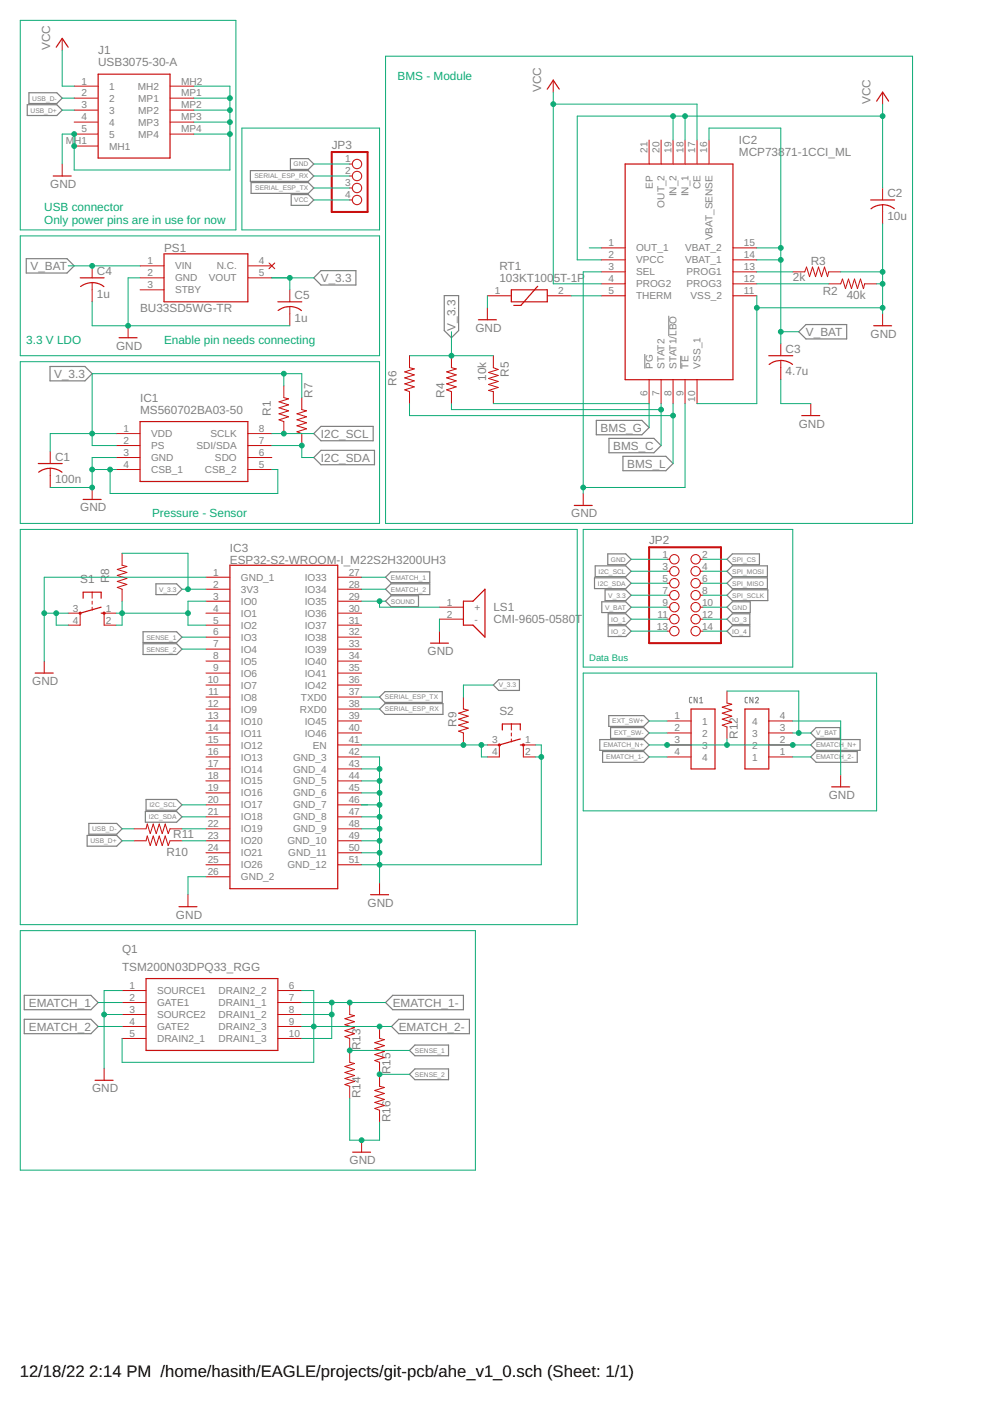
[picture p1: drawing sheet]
<svg xmlns="http://www.w3.org/2000/svg" width="210mm" height="297mm" viewBox="0 0 210 297" stroke-linecap="round" stroke-linejoin="round" font-family="sans-serif">
<path d="M136.7 75.1v3M141.8 67v4.2M144.3 75.4v2.7M146.7 147.8l-.4 .1-.1 .2v.8l.5 .1M147.8 147.8v1.2l-.6-1.2v1.2M148.4 149h.6M148.4 148.1l.3-.3v1.2M158.5 147.8l-.4 .1-.1 .2 .1 .8 .4 .1M159.6 147.8v1.2l-.6-1.2v1.2M160.2 148.1a.32 .32 0 0 1 .4-.2 .32 .32 0 0 1 .1 .5l-.5 .6h.6" fill="none" stroke="#808080" stroke-width=".21"/>
<g fill="none" stroke="#808080" stroke-width=".25">
<path d="M6.1 19.7h5.9l1.2 1.1-1.2 1.1h-5.9zM5.8 22.2h6.2l1.2 1.1-1.2 1.2h-6.2zM53.1 36.2h12.3l1.1 1.1-1.1 1.2h-12.3zM53.2 38.7h12.2l1.1 1.2-1.1 1.1h-12.2zM61.6 33.6h3.8l1.1 1.2-1.1 1.1h-3.8zM5.6 54.8h8.6l1.5 1.6-1.5 1.5h-8.6zM61.7 41.3h3.7l1.1 1.1-1.1 1.1h-3.7zM66.5 58.9l1.6-1.5h7.4v3h-7.4zM10.6 77.7h7.4l1.5 1.5-1.5 1.6h-7.4zM94.2 62.7h3v7.4l-1.5 1.5-1.5-1.5zM170.9 68.8h8.6v3.1h-8.6l-1.5-1.6zM66.5 97l1.6-1.5h11.3v3h-11.3z"/>
<path d="M66.5 91.9l1.6-1.5h11v3.1h-11zM126.4 89.1h9.7l1.5 1.6-1.5 1.5h-9.7zM129.1 92.9h9.5l1.6 1.6-1.6 1.5h-9.5zM132.1 96.8h9.1l1.5 1.5-1.5 1.5h-9.1zM126.2 120h6.5l1.1 1.1-1.1 1.2h-6.5zM128.9 117.4h3.8l1.1 1.2-1.1 1.1h-3.8zM154.1 118.6l1.2-1.2h5.7v2.3h-5.7zM30.3 133.9h7.1l1.2 1.2-1.2 1.1h-7.1zM30.3 136.5h7.1l1.2 1.1-1.2 1.2h-7.1zM33.1 123.8h4.3l1.2 1.1-1.2 1.2h-4.3zM81.7 124.9l1.2-1.1h8.2v2.3h-8.2zM81.7 127.5l1.2-1.2h5.8v2.3h-5.8z"/>
<path d="M81.7 122.4l1.2-1.2h8.2v2.3h-8.2zM126 122.5h6.7l1.1 1.2-1.1 1.1h-6.7zM127.6 127.6h5.1l1.1 1.1-1.1 1.2h-5.1zM128.3 125.1h4.4l1.1 1.1-1.1 1.1h-4.4zM128.9 130.1h3.8l1.1 1.2-1.1 1.1h-3.8zM128.9 132.7h3.8l1.1 1.1-1.1 1.2h-3.8zM154.1 128.7l1.2-1.1h3.8v2.3h-3.8zM154.1 126.2l1.2-1.1h7.5v2.2h-7.5zM154.1 121.1l1.2-1.1h7.4v2.3h-7.4zM154.1 123.7l1.2-1.2h7.4v2.3h-7.4zM154.1 131.3l1.2-1.2h3.7v2.3h-3.7zM154.1 133.8l1.2-1.1h3.7v2.3h-3.7z"/>
<path d="M80.5 147.8l1.1-1.2h12.2v2.3h-12.2zM80.5 150.3l1.1-1.1h12.3v2.3h-12.3zM104.6 145.2l1.1-1.1h4.4v2.3h-4.4zM127.2 156.8h9.3l1.1 1.1-1.1 1.2h-9.3zM127.8 159.3h8.7l1.1 1.2-1.1 1.1h-8.7zM129.1 151.7h7.4l1.1 1.2-1.1 1.1h-7.4zM129.5 154.3h7l1.1 1.1-1.1 1.1h-7zM171.9 155.4l1.1-1.1h5.1v2.2h-5.1zM171.9 157.9l1.1-1.1h9.4v2.3h-9.4zM18.5 177.1h6.2l1.2 1.2-1.2 1.1h-6.2zM18.8 174.6h5.9l1.2 1.1-1.2 1.2h-5.9zM30.8 172h6.6l1.2 1.2-1.2 1.1h-6.6z"/>
<path d="M31 169.5h6.4l1.2 1.1-1.2 1.2h-6.4zM171.9 160.5l1.1-1.2h8.8v2.3h-8.8zM5.1 211h14.2l1.5 1.6-1.5 1.5h-14.2zM5.1 216.1h14.2l1.5 1.5-1.5 1.6h-14.2zM81.7 212.6l1.6-1.6h15v3.1h-15zM83 217.6l1.5-1.5h15v3.1h-15zM86.8 227.8l1.2-1.2h7.1v2.3h-7.1zM88 221.6h7.1v2.2h-7.1l-1.2-1.1z"/>
</g>
<g fill="none" stroke="#c90d0c" stroke-width=".25">
<path d="M11.9 10l1.3-1.9 1.3 1.9M20.8 15.7h15.2v17.8h-15.2zM116 18.9l1.3-1.9 1.3 1.9M11.3 37.3h3.8M132.5 34.8h22.9v45.7h-22.9zM185.9 21.4l1.2-1.9 1.3 1.9M17 58.9h5.1M34.8 53.8h17.8v10.2h-17.8zM184.6 42.4h5.1M184.7 44.3a4 4 0 0 1 4.9 0M17.1 60.7a4 4 0 0 1 4.9 .1M25.3 71.6h3.8"/>
<path d="M58.9 64h5.1M59 65.8a4 4 0 0 1 4.9 0M101.4 67.8h3.8M108.4 61.4h7.6v2.6h-7.6zM114 60.7l-3.6 4h-1.5M163 75.4h5.1M163.1 77.3a4 4 0 0 1 4.9 0M185.2 69.1h3.8M8.1 98.3h5.1M29.7 89.4h22.9v12.7h-22.9zM170 88.1h3.8M8.2 100.1a4 4 0 0 1 4.9 0"/>
<path d="M17.6 105.9h3.8M48.7 119.8h22.9v68.6h-22.9zM121.8 107.2h3.8M17.6 126.8v-1.2h3.8v1.2M21.4 130h.7M21.4 128.7l-4.4 1.3M91.3 136.4h3.8M98.3 127.5h2l2.5-2.6v10.2l-2.5-2.6h-2zM7.5 142.7h3.8M106.5 154.8v-1.3h3.8v1.3M110.3 157.9h.7M110.3 156.7l-4.4 1.2"/>
<path d="M146.5 150.3h5.1v12.7h-5.1zM157.9 150.3h5.1v12.7h-5.1zM176.3 166.8h3.8M38 192.2h3.8M78.6 189.7h3.8M31 207.5h27.9v15.2h-27.9zM20.2 229h3.8M74.8 244.3h3.8"/>
</g>
<g fill="none" stroke="#c90d0c" stroke-width=".21">
<path d="M13.2 8.1v2.5M15.7 18.3h5.1M36 18.3h5.1M117.3 17v2.5M187.1 19.5v2.6M13.2 34.8v2.5M15.7 20.8h5.1M15.7 23.3h5.1M15.7 25.9h5.1M15.7 28.4h5.1M15.7 31h5.1M36 20.8h5.1"/>
<path d="M36 23.3h5.1M36 25.9h5.1M36 28.4h5.1M74.1 34.8h.6M74.1 37.3h.6M74.1 39.9h.6M137.6 29.7v5.1M140.2 29.7v5.1M142.7 29.7v5.1M145.2 29.7v5.1M147.8 29.7v5.1M150.3 29.7v5.1"/>
<path d="M187.1 39.9v2.5M19.5 56.4v2.5M19.5 59.9v4.1M29.7 56.4h5.1M29.7 58.9h5.1M52.6 56.4h5M52.6 58.9h5M57 55.8l1.3 1.2M58.3 55.8l-1.3 1.2M74.1 42.4h.6M127.5 52.6h5M127.5 55.1h5"/>
<path d="M127.5 57.6h5M155.4 52.6h5.1M155.4 55.1h5.1M155.4 57.6h5.1M168.1 57.6h2.5l.4-1 .6 2.1 .7-2.1 .6 2.1 .6-2.1 .7 2.1 .6-2.1 .7 2.1 .2-1.1h2.5M187.1 43.4v4.1M27.2 69.1v2.5M29.7 61.4h5.1M61.4 61.4v2.6M61.4 65v4.1M86.8 75.4v2.6l1 .2-2 .6 2 .7-2 .6 2 .7-2 .6 2 .6-2 .7 1 .3v2.6M95.7 75.4v2.6l1 .2-2 .6 2 .7-2 .6 2 .7-2 .6 2 .6-2 .7 1 .3v2.6"/>
<path d="M103.3 62.7h5.1M103.3 65.3v2.5M104.6 75.4v2.6l1 .3-2 .7 2 .6-2 .6 2 .7-2 .6 2 .6-2 .7 1 .2v2.6M116 62.7h5.1M127.5 60.2h5M127.5 62.7h5M155.4 60.2h5.1M155.4 62.7h5.1M165.5 72.9v2.5M165.5 76.4v4.1M175.7 60.2h2.5l.4-1 .7 2 .6-2 .6 2 .7-2 .6 2 .6-2 .7 2 .2-1h2.6M187.1 66.5v2.6"/>
<path d="M10.6 95.7v2.6M10.6 99.3v4.1M24.6 91.9h5.1M24.6 94.5h5.1M24.6 97h5.1M24.6 99.5h5.1M52.6 91.9h5M52.6 94.5h5M52.6 97h5M52.6 99.5h5M60.2 81.8v2.5l1 .3-2 .6 2 .6-2 .7 2 .6-2 .6 2 .7-2 .6 1 .4v2.5M64 84.3v2.5l1 .3-2 .6 2 .7-2 .6 2 .6-2 .7 2 .6-2 .6 1 .4v2.6"/>
<path d="M137.6 80.5v5.1M140.2 80.5v5.1M142.7 80.5v5.1M145.2 80.5v5.1M147.8 80.5v5.1M171.9 85.6v2.5M19.5 103.4v2.5M25.9 117.3v2.5l1 .3-2 .6 2 .7-2 .6 2 .6-2 .7 2 .6-2 .6 1 .4v2.6M123.7 104.6v2.6M141.4 118.6h.6M148.5 118.6h.6M14.5 130h2.5v2.5h-2.5"/>
<path d="M19.5 125.6v1.2M19.5 127.5v.6M19.5 128.7v.7M24.6 130h-2.5v2.5h2.5M43.7 122.4h5M43.7 124.9h5M43.7 127.5h5M43.7 130h5M43.7 132.5h5M43.7 135.1h5M43.7 137.6h5M71.6 122.4h5.1"/>
<path d="M71.6 124.9h5.1M71.6 127.5h5.1M71.6 130h5.1M71.6 132.5h5.1M71.6 135.1h5.1M71.6 137.6h5.1M93.2 128.7h5.1M93.2 131.3h5.1M93.2 133.8v2.6M141.4 121.1h.6M141.4 123.7h.6M141.4 126.2h.6"/>
<path d="M141.4 128.7h.6M141.4 131.3h.6M141.4 133.8h.6M148.5 121.1h.6M148.5 123.7h.6M148.5 126.2h.6M148.5 128.7h.6M148.5 131.3h.6M148.5 133.8h.6M9.4 140.2v2.5M43.7 140.2h5M43.7 142.7h5"/>
<path d="M43.7 145.2h5M43.7 147.8h5M43.7 150.3h5M43.7 152.9h5M43.7 155.4h5M43.7 157.9h5M71.6 140.2h5.1M71.6 142.7h5.1M71.6 145.2h5.1M71.6 147.8h5.1M71.6 150.3h5.1M71.6 152.9h5.1"/>
<path d="M71.6 155.4h5.1M71.6 157.9h5.1M98.3 147.8v2.5l1 .3-2.1 .6 2.1 .6-2.1 .7 2.1 .6-2.1 .7 2.1 .6-2.1 .6 1.1 .4v2.5M103.3 157.9h2.6v2.6h-2.6M108.4 153.5v1.3M108.4 155.4v.6M108.4 156.7v.6M113.5 157.9h-2.5v2.6h2.5M141.4 152.9h5.1M141.4 155.4h5.1M141.4 157.9h5.1M154.1 146.5v2.6l1.1 .2-2.1 .6 2.1 .7-2.1 .6 2.1 .6-2.1 .7 2.1 .6-2.1 .7 1 .3v2.6"/>
<path d="M163 152.9h5.1M163 155.4h5.1M163 157.9h5.1M28.4 175.7h2.6l.2-1 .7 2 .6-2 .6 2 .7-2 .6 2 .6-2 .7 2 .3-1h2.6M28.4 178.3h2.6l.2-1.1 .7 2.1 .6-2.1 .6 2.1 .7-2.1 .6 2.1 .6-2.1 .7 2.1 .3-1h2.6M43.7 160.5h5M43.7 163h5M43.7 165.6h5M43.7 168.1h5M43.7 170.6h5M43.7 173.2h5M43.7 175.7h5"/>
<path d="M43.7 178.3h5M71.6 160.5h5.1M71.6 163h5.1M71.6 165.6h5.1M71.6 168.1h5.1M71.6 170.6h5.1M71.6 173.2h5.1M71.6 175.7h5.1M71.6 178.3h5.1M141.4 160.5h5.1M163 160.5h5.1M178.2 164.3v2.5"/>
<path d="M39.9 189.7v2.5M43.7 180.8h5M43.7 183.3h5M43.7 185.9h5M71.6 180.8h5.1M71.6 183.3h5.1M80.5 187.2v2.5M25.9 210h5.1M25.9 212.6h5.1M25.9 215.1h5.1M25.9 217.6h5.1M58.9 210h5.1"/>
<path d="M58.9 212.6h5.1M58.9 215.1h5.1M58.9 217.6h5.1M74.1 212.6v2.5l1.1 .2-2.1 .7 2.1 .6-2.1 .7 2.1 .6-2.1 .6 2.1 .7-2.1 .6 1 .4v5l1.1 .3-2.1 .6 2.1 .7-2.1 .6 2.1 .6-2.1 .7 2.1 .6-2.1 .6 1 .4v2.6M80.5 217.6v2.6l1 .2-2 .7 2 .6-2 .6 2 .6-2 .7 2 .6-2 .7 1 .3v5.1l1 .3-2 .6 2 .6-2 .7 2 .6-2 .6 2 .7-2 .6 1 .4v2.5M22.1 226.5v2.5M25.9 220.2h5.1M58.9 220.2h5.1M76.7 241.7v2.6"/>
<circle cx="75.7" cy="34.8" r=".99"/>
<circle cx="75.7" cy="37.3" r=".99"/>
<circle cx="75.7" cy="39.9" r=".99"/>
<circle cx="75.7" cy="42.4" r=".99"/>
<circle cx="143" cy="118.6" r=".99"/>
<circle cx="147.5" cy="118.6" r=".99"/>
<circle cx="143" cy="126.2" r=".99"/>
<circle cx="143" cy="131.3" r=".99"/>
<circle cx="143" cy="123.7" r=".99"/>
<circle cx="143" cy="133.8" r=".99"/>
<circle cx="143" cy="121.1" r=".99"/>
<circle cx="143" cy="128.7" r=".99"/>
<circle cx="147.5" cy="123.7" r=".99"/>
<circle cx="147.5" cy="131.3" r=".99"/>
<circle cx="147.5" cy="133.8" r=".99"/>
<circle cx="147.5" cy="128.7" r=".99"/>
<circle cx="147.5" cy="126.2" r=".99"/>
<circle cx="147.5" cy="121.1" r=".99"/>
</g>
<g fill="none" stroke="#c90d0c" stroke-width=".42">
<path d="M70.3 32.2h7.6v12.7h-7.6zM137.6 116h15.3v20.4h-15.3z"/>
<circle cx="17" cy="130" r=".13"/>
<circle cx="22.1" cy="130" r=".13"/>
<circle cx="105.9" cy="157.9" r=".13"/>
<circle cx="111" cy="157.9" r=".13"/>
</g>
<g fill="none" stroke="#0dab76" stroke-width=".21">
<path d="M4.3 4.3h45.7v44.4h-45.7zM13.2 10.6v7.7h2.5M41.1 18.3h7.6v17.7h-33v-7.6h-2.5v6.4M81.7 11.9h111.8v99.1h-111.8zM117.3 19.5v40.7h10.2M13.2 23.3h2.5M13.2 20.8h2.5M41.1 28.4h7.6M41.1 25.9h7.6M41.1 23.3h7.6M41.1 20.8h7.6M51.3 27.2h29.2v21.5h-29.2z"/>
<path d="M66.5 34.8h7.6M66.5 39.9h7.6M66.5 37.3h7.6M117.3 22.1h30.5v7.6M142.7 24.6v5.1M145.2 24.6v5.1M150.3 29.7v-2.5h15.2v45.7M187.1 24.6h-64.7v30.5h5.1M187.1 22.1v17.8M4.3 50h76.2v25.4h-76.2zM14.5 56.4h15.2M29.7 58.9h-2.5v10.2"/>
<path d="M57.6 58.9h8.9M61.4 58.9v2.5M66.5 42.4h7.6M124.9 52.6h2.6M127.5 57.6h-3.8v47M160.5 55.1h5M160.5 57.6h7.6M160.5 52.6h5M178.2 57.6h8.9M187.1 47.5v19M4.3 76.7h76.2v34.3h-76.2zM19.5 64v5.1h41.9"/>
<path d="M60.2 79.2v2.6M86.8 75.4h17.8M95.7 70.3v5.1M103.3 62.7v2.6M121.1 62.7h6.4M160.5 60.2h15.2M160.5 62.7v22.9h-12.7M160.5 65.3h26.6M165.5 70.3h3.9M185.9 60.2h1.2M19.5 99.5h5.1M23.3 99.5v5.1h35.6v-5.1h-1.3"/>
<path d="M24.6 97h-5.1v6.4h-8.9M24.6 91.9h-14v3.8M57.6 94.5h6.4v2.5h2.5M57.6 91.9h8.9M64 84.3v-5.1h-44.5v15.3h5.1M86.8 85.6v2.5h55.9M95.7 85.6v1.2h44.5M104.6 85.6h33v5.1M140.2 85.6v8.9M142.7 85.6v12.7M145.2 85.6v17.8h-21.5M165.5 80.5v5.1h6.4"/>
<path d="M4.3 112.2h118.1v83.8h-118.1zM25.9 117.3h14v7.6M123.7 112.2h44.4v29.2h-44.4zM133.8 118.6h7.6M149.1 118.6h5M9.4 130h5.1M11.9 130v2.5h2.6M24.6 130h15.3M25.9 127.5v5h-1.3M38.6 124.9h5.1M38.6 135.1h5.1M38.6 137.6h5.1"/>
<path d="M43.7 122.4h-34.3v17.8M43.7 127.5h-3.8v5h3.8M76.7 122.4h5M76.7 124.9h5M76.7 127.5h5M80.5 127.5v1.2h12.7M93.2 131.3v2.5M133.8 128.7h7.6M133.8 126.2h7.6M133.8 121.1h7.6M133.8 123.7h7.6M133.8 131.3h7.6"/>
<path d="M133.8 133.8h7.6M149.1 128.7h5M149.1 126.2h5M149.1 121.1h5M149.1 123.7h5M149.1 131.3h5M149.1 133.8h5M76.7 157.9h26.6M76.7 147.8h3.8M76.7 150.3h3.8M102.1 157.9v2.6h1.2M104.6 145.2h-6.3v2.6"/>
<path d="M113.5 157.9h1.3v25.4h-38.1M123.7 142.7h62.2v29.2h-62.2zM137.6 157.9h34.3M137.6 152.9h3.8M137.6 155.4h3.8M154.1 146.5h15.3v8.9M154.1 156.7v1.2M168.1 152.9h10.1v11.4M168.1 155.4h3.8M25.9 178.3h2.5M25.9 175.7h2.5M38.6 178.3h5.1"/>
<path d="M38.6 175.7h5.1M38.6 170.6h5.1M38.6 173.2h5.1M76.7 160.5h3.8v26.7M76.7 178.3h3.8M76.7 175.7h3.8M76.7 163h3.8M76.7 165.6h3.8M76.7 168.1h3.8M76.7 170.6h3.8M76.7 173.2h3.8M113.5 160.5h1.3"/>
<path d="M137.6 160.5h3.8M168.1 160.5h3.8M4.3 197.3h96.5v50.8h-96.5zM43.7 185.9h-3.8v3.8M76.7 180.8h3.8M20.8 212.6h5.1M20.8 217.6h5.1M22.1 215.1h3.8M25.9 210h-3.8v16.5M64 210h2.5v15.2h-40.6v-5M64 215.1h6.3M64 212.6h17.7"/>
<path d="M64 217.6h19M70.3 212.6v7.6h-6.3M74.1 232.9v8.8h6.4v-3.8M74.1 222.7h12.7M80.5 227.8h6.3"/>
</g>
<g fill="#0dab76" stroke="#0dab76" stroke-width=".21">
<circle cx="187.1" cy="24.6" r=".51"/>
<circle cx="142.7" cy="24.6" r=".51"/>
<circle cx="145.2" cy="24.6" r=".51"/>
<circle cx="117.3" cy="22.1" r=".51"/>
<circle cx="15.7" cy="28.4" r=".51"/>
<circle cx="15.7" cy="31" r=".51"/>
<circle cx="48.7" cy="25.9" r=".51"/>
<circle cx="48.7" cy="23.3" r=".51"/>
<circle cx="48.7" cy="20.8" r=".51"/>
<circle cx="48.7" cy="28.4" r=".51"/>
<circle cx="187.1" cy="60.2" r=".51"/>
<circle cx="187.1" cy="65.3" r=".51"/>
<circle cx="160.5" cy="65.3" r=".51"/>
<circle cx="187.1" cy="57.6" r=".51"/>
<circle cx="27.2" cy="69.1" r=".51"/>
<circle cx="123.7" cy="103.4" r=".51"/>
<circle cx="19.5" cy="103.4" r=".51"/>
<circle cx="19.5" cy="99.5" r=".51"/>
<circle cx="23.3" cy="99.5" r=".51"/>
<circle cx="9.4" cy="130" r=".51"/>
<circle cx="11.9" cy="130" r=".51"/>
<circle cx="80.5" cy="180.8" r=".51"/>
<circle cx="80.5" cy="178.3" r=".51"/>
<circle cx="80.5" cy="175.7" r=".51"/>
<circle cx="80.5" cy="163" r=".51"/>
<circle cx="80.5" cy="165.6" r=".51"/>
<circle cx="80.5" cy="168.1" r=".51"/>
<circle cx="80.5" cy="170.6" r=".51"/>
<circle cx="80.5" cy="173.2" r=".51"/>
<circle cx="80.5" cy="183.3" r=".51"/>
<circle cx="114.8" cy="160.5" r=".51"/>
<circle cx="22.1" cy="215.1" r=".51"/>
<circle cx="76.7" cy="241.7" r=".51"/>
<circle cx="19.5" cy="56.4" r=".51"/>
<circle cx="165.5" cy="55.1" r=".51"/>
<circle cx="165.5" cy="52.6" r=".51"/>
<circle cx="165.5" cy="70.3" r=".51"/>
<circle cx="169.4" cy="155.4" r=".51"/>
<circle cx="61.4" cy="58.9" r=".51"/>
<circle cx="95.7" cy="75.4" r=".51"/>
<circle cx="19.5" cy="91.9" r=".51"/>
<circle cx="60.2" cy="79.2" r=".51"/>
<circle cx="39.9" cy="124.9" r=".51"/>
<circle cx="140.2" cy="86.8" r=".51"/>
<circle cx="142.7" cy="88.1" r=".51"/>
<circle cx="60.2" cy="91.9" r=".51"/>
<circle cx="64" cy="94.5" r=".51"/>
<circle cx="39.9" cy="130" r=".51"/>
<circle cx="25.9" cy="130" r=".51"/>
<circle cx="98.3" cy="157.9" r=".51"/>
<circle cx="102.1" cy="157.9" r=".51"/>
<circle cx="80.5" cy="127.5" r=".51"/>
<circle cx="141.4" cy="157.9" r=".51"/>
<circle cx="168.1" cy="157.9" r=".51"/>
<circle cx="154.1" cy="157.9" r=".51"/>
<circle cx="70.3" cy="212.6" r=".51"/>
<circle cx="70.3" cy="215.1" r=".51"/>
<circle cx="74.1" cy="212.6" r=".51"/>
<circle cx="66.5" cy="217.6" r=".51"/>
<circle cx="80.5" cy="217.6" r=".51"/>
<circle cx="74.1" cy="222.7" r=".51"/>
<circle cx="80.5" cy="227.8" r=".51"/>
</g>
<g font-size="3.5">
<text x="4.2" y="291.8">12/18/22</text>
<text x="18.9" y="291.8">2:14 PM /home/hasith/EAGLE/projects/git-pcb/ahe_v1_0.sch (Sheet: 1/1)</text>
</g>
<g font-size="2.5" fill="#808080">
<text x="10.7" y="10.7" transform="rotate(-90 10.7 10.7)">VCC</text>
<text x="20.8" y="11.5">J1</text>
<text x="20.8" y="14.1">USB3075-30-A</text>
<text x="114.8" y="19.5" transform="rotate(-90 114.8 19.5)">VCC</text>
<text x="184.6" y="22.1" transform="rotate(-90 184.6 22.1)">VCC</text>
<text x="70.3" y="31.6">JP3</text>
<text x="156.7" y="33.1">MCP73871-1CCI_ML</text>
<text x="156.7" y="30.6">IC2</text>
<text x="10.7" y="39.9">GND</text>
<text x="188.2" y="41.8">C2</text>
<text x="188.2" y="46.6">10u</text>
<text x="34.8" y="53.4">PS1</text>
<text x="6.5" y="57.3">V_BAT</text>
<text x="20.6" y="58.3">C4</text>
<text x="68" y="59.8">V_3.3</text>
<text x="105.9" y="59.8">103KT100</text>
<text x="105.9" y="57.3">RT1</text>
<text x="117.4" y="59.8">5T-1P</text>
<text x="168.1" y="59.7">2k</text>
<text x="171.9" y="56.1">R3</text>
<text x="20.6" y="63.1">1u</text>
<text x="62.5" y="63.4">C5</text>
<text x="174.4" y="62.5">R2</text>
<text x="179.5" y="63.5">40k</text>
<text x="29.7" y="66.1">BU33SD5WG-TR</text>
<text x="62.5" y="68.2">1u</text>
<text x="96.6" y="70.1" transform="rotate(-90 96.6 70.1)">V_3.3</text>
<text x="100.8" y="70.3">GND</text>
<text x="170.9" y="71.2">V_BAT</text>
<text x="184.6" y="71.6">GND</text>
<text x="24.6" y="74.1">GND</text>
<text x="166.6" y="74.8">C3</text>
<text x="11.5" y="80.1">V_3.3</text>
<text x="84.1" y="81.8" transform="rotate(-90 84.1 81.8)">R6</text>
<text x="103.1" y="80.7" transform="rotate(-90 103.1 80.7)">10k</text>
<text x="107.9" y="79.9" transform="rotate(-90 107.9 79.9)">R5</text>
<text x="166.6" y="79.6">4.7u</text>
<text x="29.7" y="87.7">MS560702BA03-50</text>
<text x="29.7" y="85.2">IC1</text>
<text x="57.4" y="88.1" transform="rotate(-90 57.4 88.1)">R1</text>
<text x="66.3" y="84.3" transform="rotate(-90 66.3 84.3)">R7</text>
<text x="94.2" y="84.3" transform="rotate(-90 94.2 84.3)">R4</text>
<text x="68" y="92.8">I2C_SCL</text>
<text x="127.4" y="91.5">BMS_G</text>
<text x="130" y="95.3">BMS_C</text>
<text x="169.4" y="90.7">GND</text>
<text x="11.7" y="97.6">C1</text>
<text x="68" y="97.9">I2C_SDA</text>
<text x="133" y="99.2">BMS_L</text>
<text x="11.7" y="102.5">100n</text>
<text x="17" y="108.4">GND</text>
<text x="121.1" y="109.7">GND</text>
<text x="48.7" y="119.5">ESP32-S2-WROOM-I_M22S2H3200UH3</text>
<text x="48.7" y="116.9">IC3</text>
<text x="137.6" y="115.4">JP2</text>
<text x="17" y="123.7">S1</text>
<text x="23.1" y="123.7" transform="rotate(-90 23.1 123.7)">R</text>
<text x="23.1" y="121.9" transform="rotate(-90 23.1 121.9)">8</text>
<text x="104.6" y="129.6">LS1</text>
<text x="104.6" y="132.2">CMI-9605-0580T</text>
<text x="90.6" y="138.9">GND</text>
<text x="6.8" y="145.3">GND</text>
<text x="96.8" y="154.1" transform="rotate(-90 96.8 154.1)">R9</text>
<text x="105.9" y="151.6">S2</text>
<text x="156.4" y="156.7" transform="rotate(-90 156.4 156.7)">R12</text>
<text x="175.7" y="169.4">GND</text>
<text x="36.7" y="177.7">R11</text>
<text x="35.3" y="181.5">R10</text>
<text x="37.3" y="194.8">GND</text>
<text x="77.9" y="192.2">GND</text>
<text x="25.9" y="202">Q1</text>
<text x="25.9" y="205.8">TSM200N03DPQ33_RGG</text>
<text x="6.1" y="213.4">EMATCH_1</text>
<text x="83.3" y="213.4">EMATCH_1-</text>
<text x="6.1" y="218.5">EMATCH_2</text>
<text x="84.5" y="218.5">EMATCH_2-</text>
<text x="76.4" y="222.7" transform="rotate(-90 76.4 222.7)">R13</text>
<text x="82.8" y="227.8" transform="rotate(-90 82.8 227.8)">R15</text>
<text x="19.5" y="231.6">GND</text>
<text x="76.4" y="232.9" transform="rotate(-90 76.4 232.9)">R14</text>
<text x="82.8" y="237.9" transform="rotate(-90 82.8 237.9)">R16</text>
<text x="74.1" y="246.8">GND</text>
</g>
<g font-size="2.5" fill="#0dab76">
<text x="84.3" y="17">BMS - Module</text>
<text x="9.4" y="44.8">USB connector</text>
<text x="9.4" y="47.5">Only power pins are in use for now</text>
<text x="5.6" y="72.9">3.3 V LDO</text>
<text x="34.8" y="72.9">Enable pin needs connecting</text>
<text x="32.2" y="109.7">Pressure - Sensor</text>
</g>
<g font-size="2.1" fill="#808080">
<text x="17.3" y="17.9">1</text>
<text x="38.4" y="17.9">MH2</text>
<text x="17.3" y="20.5">2</text>
<text x="17.3" y="23">3</text>
<text x="23.1" y="19">1</text>
<text x="23.1" y="21.6">2</text>
<text x="29.2" y="19">MH2</text>
<text x="29.3" y="21.6">MP1</text>
<text x="38.4" y="20.5">MP1</text>
<text x="38.4" y="23">MP2</text>
<text x="17.3" y="25.5">4</text>
<text x="17.3" y="28.1">5</text>
<text x="23.1" y="24.1">3</text>
<text x="23.1" y="26.7">4</text>
<text x="23.1" y="29.2">5</text>
<text x="29.3" y="24.1">MP2</text>
<text x="29.3" y="26.7">MP3</text>
<text x="29.3" y="29.2">MP4</text>
<text x="38.4" y="25.5">MP3</text>
<text x="38.4" y="28.1">MP4</text>
<text x="14" y="30.6">M</text>
<text x="15.7" y="30.6">H1</text>
<text x="23.1" y="31.7">MH1</text>
<text x="73.2" y="34.4">1</text>
<text x="137.3" y="32.4" transform="rotate(-90 137.3 32.4)">21</text>
<text x="139.8" y="32.4" transform="rotate(-90 139.8 32.4)">20</text>
<text x="142.3" y="32.4" transform="rotate(-90 142.3 32.4)">19</text>
<text x="144.9" y="32.4" transform="rotate(-90 144.9 32.4)">18</text>
<text x="147.4" y="32.4" transform="rotate(-90 147.4 32.4)">17</text>
<text x="150" y="32.4" transform="rotate(-90 150 32.4)">16</text>
<text x="73.2" y="37">2</text>
<text x="73.2" y="39.5">3</text>
<text x="138.4" y="40" transform="rotate(-90 138.4 40)">EP</text>
<text x="143.5" y="41.6" transform="rotate(-90 143.5 41.6)">IN_2</text>
<text x="146" y="41.6" transform="rotate(-90 146 41.6)">IN_1</text>
<text x="148.5" y="40.1" transform="rotate(-90 148.5 40.1)">CE</text>
<text x="73.2" y="42">4</text>
<text x="140.9" y="44" transform="rotate(-90 140.9 44)">OUT_2</text>
<text x="129" y="52.2">1</text>
<text x="134.9" y="53.3">OUT_1</text>
<text x="145.2" y="53.3">VBAT_2</text>
<text x="151.1" y="51" transform="rotate(-90 151.1 51)">VBAT_SENSE</text>
<text x="157.7" y="52.2">15</text>
<text x="31.3" y="56">1</text>
<text x="31.3" y="58.6">2</text>
<text x="37.1" y="57.1">VIN</text>
<text x="37.1" y="59.7">GND</text>
<text x="44.3" y="59.7">VOUT</text>
<text x="45.9" y="57.1">N.C.</text>
<text x="54.9" y="56">4</text>
<text x="54.9" y="58.6">5</text>
<text x="129" y="54.7">2</text>
<text x="129" y="57.3">3</text>
<text x="129" y="59.8">4</text>
<text x="134.9" y="55.9">VPCC</text>
<text x="134.9" y="58.4">SEL</text>
<text x="145.2" y="55.9">VBAT_1</text>
<text x="145.6" y="58.4">PROG1</text>
<text x="157.7" y="54.7">14</text>
<text x="157.7" y="57.3">13</text>
<text x="157.7" y="59.8">12</text>
<text x="31.3" y="61.1">3</text>
<text x="37.1" y="62.2">STBY</text>
<text x="104.9" y="62.4">1</text>
<text x="118.4" y="62.4">2</text>
<text x="129" y="62.4">5</text>
<text x="134.9" y="60.9">PROG2</text>
<text x="134.9" y="63.5">THERM</text>
<text x="145.6" y="60.9">PROG3</text>
<text x="146.4" y="63.5">VSS_2</text>
<text x="157.7" y="62.4">11</text>
<text x="138.4" y="78.2" transform="rotate(-90 138.4 78.2)">PG</text>
<text x="140.9" y="78.2" transform="rotate(-90 140.9 78.2)">STAT2</text>
<text x="143.5" y="78.2" transform="rotate(-90 143.5 78.2)">STAT1/LBO</text>
<text x="146" y="78.2" transform="rotate(-90 146 78.2)">TE</text>
<text x="148.5" y="78.2" transform="rotate(-90 148.5 78.2)">VSS_1</text>
<text x="137.3" y="84" transform="rotate(-90 137.3 84)">6</text>
<text x="139.8" y="84" transform="rotate(-90 139.8 84)">7</text>
<text x="142.3" y="84" transform="rotate(-90 142.3 84)">8</text>
<text x="144.9" y="84" transform="rotate(-90 144.9 84)">9</text>
<text x="147.4" y="85.2" transform="rotate(-90 147.4 85.2)">10</text>
<text x="26.2" y="91.6">1</text>
<text x="26.2" y="94.1">2</text>
<text x="32" y="92.7">VDD</text>
<text x="32" y="95.2">PS</text>
<text x="41.7" y="95.2">SDI/SDA</text>
<text x="44.6" y="92.7">SCLK</text>
<text x="54.9" y="94.1">7</text>
<text x="54.9" y="91.6">8</text>
<text x="26.2" y="96.6">3</text>
<text x="26.2" y="99.2">4</text>
<text x="32" y="97.8">GND</text>
<text x="32" y="100.3">CSB_1</text>
<text x="43.4" y="100.3">CSB_2</text>
<text x="45.6" y="97.8">SDO</text>
<text x="54.9" y="99.2">5</text>
<text x="54.9" y="96.6">6</text>
<text x="140.4" y="118.2">1</text>
<text x="148.8" y="118.2">2</text>
<text x="45.2" y="122">1</text>
<text x="45.2" y="124.6">2</text>
<text x="51.1" y="123.2">GND_1</text>
<text x="51.1" y="125.7">3V3</text>
<text x="64.6" y="123.2">IO33</text>
<text x="64.6" y="125.7">IO34</text>
<text x="73.9" y="122">27</text>
<text x="73.9" y="124.6">28</text>
<text x="140.4" y="120.8">3</text>
<text x="140.4" y="123.3">5</text>
<text x="140.4" y="125.8">7</text>
<text x="148.8" y="120.8">4</text>
<text x="148.8" y="123.3">6</text>
<text x="148.8" y="125.8">8</text>
<text x="15.5" y="129.7">3</text>
<text x="22.4" y="129.7">1</text>
<text x="45.2" y="127.1">3</text>
<text x="45.2" y="129.7">4</text>
<text x="51.1" y="128.2">IO0</text>
<text x="51.1" y="130.8">IO1</text>
<text x="64.6" y="128.2">IO35</text>
<text x="64.6" y="130.8">IO36</text>
<text x="73.9" y="127.1">29</text>
<text x="73.9" y="129.7">30</text>
<text x="94.7" y="128.4">1</text>
<text x="94.7" y="130.9">2</text>
<text x="100.6" y="129.5">+</text>
<text x="139.4" y="130.9">11</text>
<text x="140.4" y="128.4">9</text>
<text x="148.8" y="128.4">10</text>
<text x="148.8" y="130.9">12</text>
<text x="15.5" y="132.2">4</text>
<text x="22.4" y="132.2">2</text>
<text x="45.2" y="132.2">5</text>
<text x="45.2" y="134.7">6</text>
<text x="45.2" y="137.3">7</text>
<text x="51.1" y="133.3">IO2</text>
<text x="51.1" y="135.9">IO3</text>
<text x="64.6" y="133.3">IO37</text>
<text x="64.6" y="135.9">IO38</text>
<text x="73.9" y="132.2">31</text>
<text x="73.9" y="134.7">32</text>
<text x="73.9" y="137.3">33</text>
<text x="100.6" y="132">-</text>
<text x="139.3" y="133.5">13</text>
<text x="148.8" y="133.5">14</text>
<text x="45.2" y="139.8">8</text>
<text x="45.2" y="142.4">9</text>
<text x="51.1" y="138.4">IO4</text>
<text x="51.1" y="140.9">IO5</text>
<text x="51.1" y="143.5">IO6</text>
<text x="64.6" y="138.4">IO39</text>
<text x="64.6" y="140.9">IO40</text>
<text x="64.6" y="143.5">IO41</text>
<text x="73.9" y="139.8">34</text>
<text x="73.9" y="142.4">35</text>
<text x="44" y="144.9">10</text>
<text x="44" y="150">12</text>
<text x="44.2" y="147.4">11</text>
<text x="51.1" y="146">IO7</text>
<text x="51.1" y="148.6">IO8</text>
<text x="63.8" y="148.6">TXD0</text>
<text x="64.6" y="146">IO42</text>
<text x="73.9" y="144.9">36</text>
<text x="73.9" y="147.4">37</text>
<text x="73.9" y="150">38</text>
<text x="44" y="152.5">13</text>
<text x="44" y="155.1">14</text>
<text x="51.1" y="151.1">IO9</text>
<text x="51.1" y="153.6">IO10</text>
<text x="63.6" y="151.1">RXD0</text>
<text x="64.6" y="153.6">IO45</text>
<text x="73.9" y="152.5">39</text>
<text x="73.9" y="155.1">40</text>
<text x="143" y="152.5">1</text>
<text x="143" y="155.1">2</text>
<text x="148.8" y="153.6">1</text>
<text x="159.5" y="153.6">4</text>
<text x="165.4" y="155.1">3</text>
<text x="165.4" y="152.5">4</text>
<text x="44" y="157.6">15</text>
<text x="44" y="160.1">16</text>
<text x="51.1" y="156.2">IO11</text>
<text x="51.1" y="158.7">IO12</text>
<text x="51.1" y="161.2">IO13</text>
<text x="62.1" y="161.2">GND_3</text>
<text x="64.6" y="156.2">IO46</text>
<text x="66.3" y="158.7">EN</text>
<text x="73.9" y="157.6">41</text>
<text x="73.9" y="160.1">42</text>
<text x="104.3" y="157.6">3</text>
<text x="104.3" y="160.1">4</text>
<text x="111.3" y="157.6">1</text>
<text x="111.3" y="160.1">2</text>
<text x="143" y="157.6">3</text>
<text x="143" y="160.1">4</text>
<text x="148.8" y="156.2">2</text>
<text x="148.8" y="158.7">3</text>
<text x="148.8" y="161.2">4</text>
<text x="159.5" y="161.2">1</text>
<text x="159.5" y="158.7">2</text>
<text x="159.5" y="156.2">3</text>
<text x="165.4" y="160.1">1</text>
<text x="165.4" y="157.6">2</text>
<text x="44" y="162.7">17</text>
<text x="44" y="165.2">18</text>
<text x="44" y="167.8">19</text>
<text x="51.1" y="163.8">IO14</text>
<text x="51.1" y="166.3">IO15</text>
<text x="62.1" y="163.8">GND_4</text>
<text x="62.1" y="166.3">GND_5</text>
<text x="73.9" y="162.7">43</text>
<text x="73.9" y="165.2">44</text>
<text x="73.9" y="167.8">45</text>
<text x="44" y="170.3">20</text>
<text x="44" y="172.8">21</text>
<text x="51.1" y="168.9">IO16</text>
<text x="51.1" y="171.4">IO17</text>
<text x="51.1" y="173.9">IO18</text>
<text x="62.1" y="168.9">GND_6</text>
<text x="62.1" y="171.4">GND_7</text>
<text x="62.1" y="173.9">GND_8</text>
<text x="73.9" y="170.3">46</text>
<text x="73.9" y="172.8">47</text>
<text x="44" y="175.4">22</text>
<text x="44" y="177.9">23</text>
<text x="51.1" y="176.5">IO19</text>
<text x="51.1" y="179">IO20</text>
<text x="60.9" y="179">GND_10</text>
<text x="62.1" y="176.5">GND_9</text>
<text x="73.9" y="175.4">48</text>
<text x="73.9" y="177.9">49</text>
<text x="44" y="180.4">24</text>
<text x="44" y="183">25</text>
<text x="44" y="185.5">26</text>
<text x="51.1" y="181.6">IO21</text>
<text x="51.1" y="184.1">IO26</text>
<text x="60.9" y="184.1">GND_12</text>
<text x="61.1" y="181.6">GND_11</text>
<text x="73.9" y="180.4">50</text>
<text x="73.9" y="183">51</text>
<text x="51.1" y="186.6">GND_2</text>
<text x="27.4" y="209.7">1</text>
<text x="61.2" y="209.7">6</text>
<text x="27.4" y="212.2">2</text>
<text x="27.4" y="214.7">3</text>
<text x="33.3" y="210.8">SOURCE1</text>
<text x="33.3" y="213.3">GATE1</text>
<text x="33.3" y="215.8">SOURCE2</text>
<text x="46.3" y="210.8">DRAIN2_2</text>
<text x="46.3" y="213.3">DRAIN1_1</text>
<text x="46.3" y="215.8">DRAIN1_2</text>
<text x="61.2" y="212.2">7</text>
<text x="61.2" y="214.7">8</text>
<text x="27.4" y="217.3">4</text>
<text x="27.4" y="219.8">5</text>
<text x="33.3" y="218.4">GATE2</text>
<text x="33.3" y="220.9">DRAIN2_1</text>
<text x="46.3" y="218.4">DRAIN2_3</text>
<text x="46.3" y="220.9">DRAIN1_3</text>
<text x="61.2" y="217.3">9</text>
<text x="61.2" y="219.8">10</text>
</g>
<text font-size="2" fill="#0dab76" x="124.9" y="140.2">Data Bus</text>
<g font-size="1.4" fill="#808080">
<text x="6.5" y="23.9">USB_D+</text>
<text x="6.8" y="21.3">USB_D-</text>
<text x="62.2" y="35.3">GND</text>
<text x="53.9" y="37.8">SERIAL_ESP_RX</text>
<text x="54.1" y="40.4">SERIAL_ESP_TX</text>
<text x="62.4" y="42.9">VCC</text>
<text x="129.5" y="119.1">GND</text>
<text x="155.3" y="119.1">SPI_CS</text>
<text x="33.7" y="125.4">V_3.3</text>
<text x="82.9" y="122.9">EMATCH_1</text>
<text x="82.9" y="125.4">EMATCH_2</text>
<text x="126.8" y="124.2">I2C_SDA</text>
<text x="126.9" y="121.6">I2C_SCL</text>
<text x="155.3" y="121.6">SPI_MOSI</text>
<text x="155.3" y="124.2">SPI_MISO</text>
<text x="82.9" y="128">SOUND</text>
<text x="128.3" y="129.3">V_BAT</text>
<text x="129" y="126.7">V_3.3</text>
<text x="129.6" y="131.8">IO_1</text>
<text x="155.3" y="129.3">GND</text>
<text x="155.3" y="126.7">SPI_SCLK</text>
<text x="155.3" y="131.8">IO_3</text>
<text x="31.1" y="135.6">SENSE_1</text>
<text x="129.6" y="134.3">IO_2</text>
<text x="155.3" y="134.3">IO_4</text>
<text x="31.1" y="138.1">SENSE_2</text>
<text x="81.6" y="148.3">SERIAL_ESP_TX</text>
<text x="105.8" y="145.8">V_3.3</text>
<text x="81.6" y="150.8">SERIAL_ESP_RX</text>
<text x="129.8" y="153.4">EXT_SW+</text>
<text x="130.2" y="155.9">EXT_SW-</text>
<text x="173" y="155.9">V_BAT</text>
<text x="127.9" y="158.5">EMATCH_N+</text>
<text x="128.5" y="161">EMATCH_1-</text>
<text x="173" y="158.5">EMATCH_N+</text>
<text x="173" y="161">EMATCH_2-</text>
<text x="31.5" y="173.7">I2C_SDA</text>
<text x="31.7" y="171.2">I2C_SCL</text>
<text x="19.2" y="178.8">USB_D+</text>
<text x="19.5" y="176.2">USB_D-</text>
<text x="88" y="223.2">SENSE_1</text>
<text x="88" y="228.3">SENSE_2</text>
</g>
</svg>
